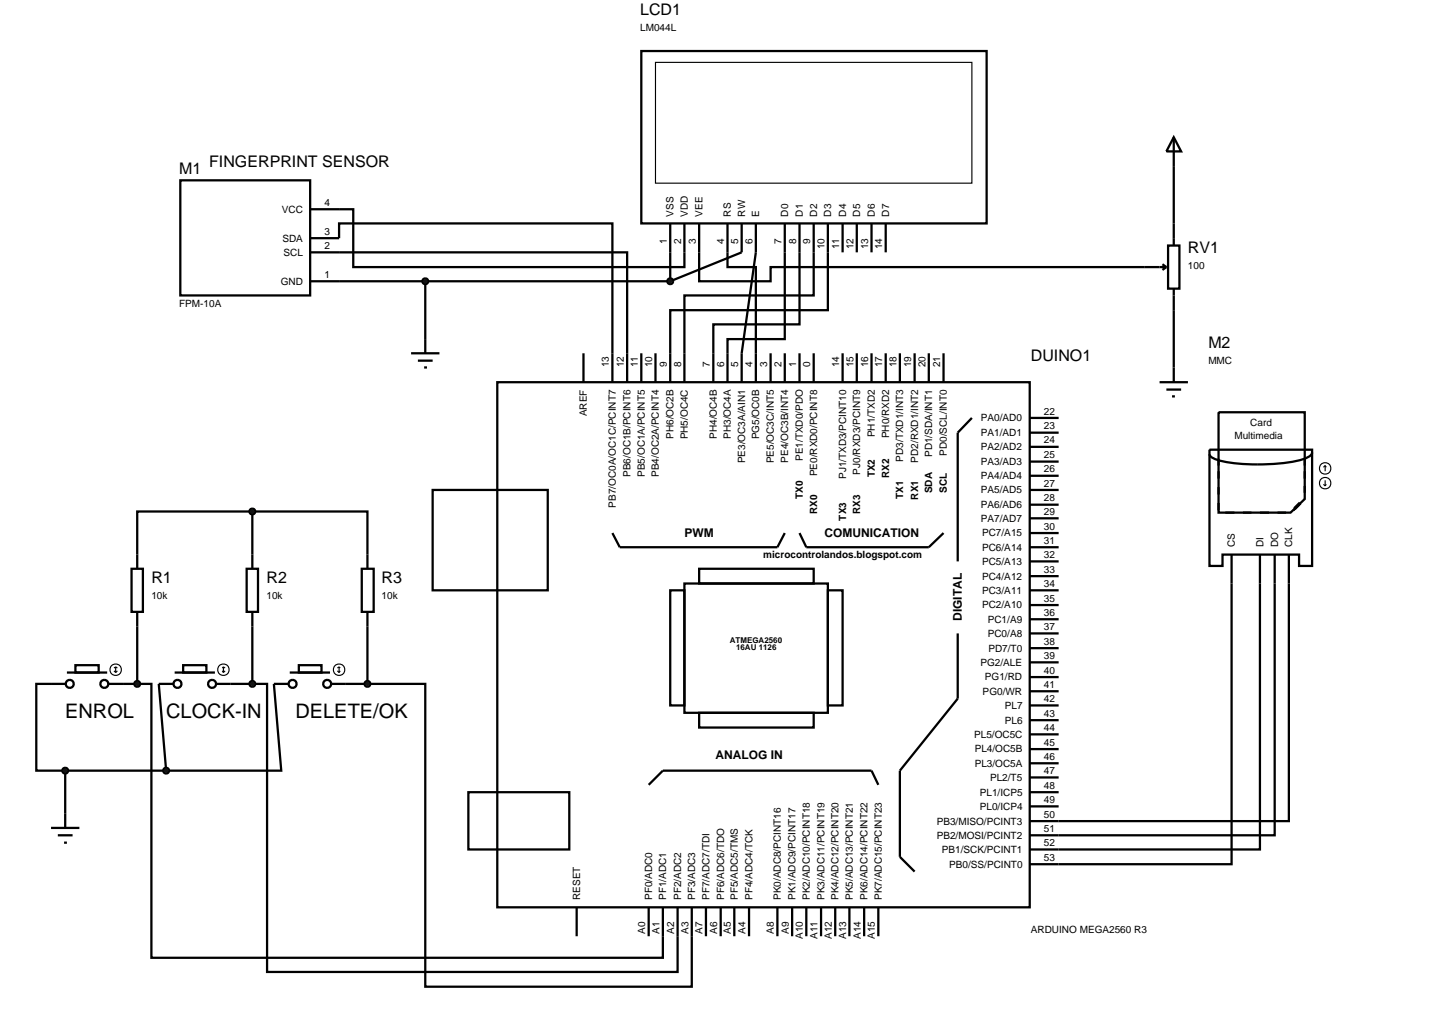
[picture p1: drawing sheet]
<svg xmlns="http://www.w3.org/2000/svg" width="257mm" height="180mm" viewBox="0 0 257 180" stroke-linecap="round" stroke-linejoin="round" font-family="sans-serif">
<g fill="none" stroke="#000" stroke-width=".4">
<path d="M113.1 9h60.9v30.4h-60.9zM31.8 31.8h22.9v20.3h-22.9zM54.7 36.9h7.6v10.2h58.4v-7.7M118.2 39.4v10.2M123.3 39.4v10.2h12.6v-2.5h69.8M128.3 39.4v7.7h5v20.3M130.8 39.4v5.1l-12.6 5.1M133.3 39.4v5.1l-2.5 17.8v5.1M138.4 39.4v20.4h-10.1v7.6M141 39.4v17.8h-15.2v10.2M143.5 39.4v12.7h-22.8v15.3M146 39.4v15.3h-27.8v12.7"/>
<path d="M148.6 39.4v5.1M151.1 39.4v5.1M153.7 39.4v5.1M156.2 39.4v5.1M207 24.2l1.3 2.5h-2.6zM207 24.2v19.1M54.7 44.5h55.9v22.9M54.7 42h5.1v-2.6h48.2v28M54.7 49.6h63.5M75 49.6v12.7M205 46.6l.7 .5M205.7 47.1l-.7 .5"/>
<path d="M206 43.3h2v7.6h-2zM207 50.9v13.9M72.5 62.3h5M73.7 63.6h2.6M74.8 64.8h.5M87.7 67.4h93.9v92.6h-93.9zM102.9 62.3v5.1M113.1 62.3v5.1M115.6 62.3v5.1M135.9 62.3v5.1M138.4 62.3v5.1M141 62.3v5.1"/>
<path d="M143.5 62.3v5.1M148.6 62.3v5.1M151.1 62.3v5.1M153.7 62.3v5.1M156.2 62.3v5.1M158.7 62.3v5.1M161.3 62.3v5.1M163.8 62.3v5.1M166.4 62.3v5.1M171.4 73.7l-2.5 2.6v22.7M181.6 73.7h5.1M181.6 76.3h5.1"/>
<path d="M181.6 78.8h5.1M213.3 79.3h18.1v20.5h-2.3v-2h-13.5v2h-2.3zM214.9 72.7h15.2v15.3l-2.5 2.4h-12.7zM231.4 79.8a2.12 2.12 0 0 1-1.8 1.3 34.5 34.5 0 0 1-14.7 .1 1.88 1.88 0 0 1-1.6-1.1M44.5 90.2h-20.3v10.1M44.5 90.2h20.3v10.1M44.5 90.2v10.1M76.3 86.4h20.3v17.7h-20.3zM108 94l1.3 2.5h27.8l1.3-2.5M141 94l1.2 2.5h21.6l2.6-2.5M181.6 96.5h5.1M181.6 81.4h5.1"/>
<path d="M181.6 83.9h5.1M181.6 86.4h5.1M181.6 89h5.1M181.6 91.4h5.1M181.6 99h5.1M181.6 94h5.1M214.9 80.9v1.2M214.9 83.1v1.3M214.9 85.9v1.3M214.9 88.7v1.3M216.1 90.4h1.6M217.2 97.8v54.6h-35.6"/>
<path d="M219.2 90.4h1.5M222.2 97.8v52h-40.6M222.2 90.4h1.6M224.8 97.8v49.5h-43.2M225.3 90.4h1.5M227.3 97.8v47h-45.7M229.1 89l-1 1M230.1 80.9v1.2M230.1 83.1v1.3M230.1 85.7v1.2M11.8 118.6h7.1M13.3 117.3h4.1v1.3h-4.1z"/>
<path d="M23.2 100.3h2v7.6h-2zM24.2 107.9v12.7M30.8 118.6h7.1M32.3 117.3h4.1v1.3h-4.1zM43.5 100.3h2v7.6h-2zM44.5 107.9v12.7M51.1 118.6h7.1M52.7 117.3h4v1.3h-4zM63.8 100.3h2.1v7.6h-2.1zM64.8 107.9v12.7M118.2 104.1h2.5v20.3h-2.5zM120.7 102.9h25.3v22.8h-25.3z"/>
<path d="M123.3 100.3h20.2v2.6h-20.2zM146 104.1h2.6v20.3h-2.6zM168.9 111.7v11.5l-10.2 12.7v15.2l2.6 2.6M181.6 101.6h5.1M181.6 104.1h5.1M181.6 106.7h5.1M181.6 109.2h5.1M181.6 111.7h5.1M181.6 114.3h5.1M181.6 116.8h5.1M181.6 119.4h5.1M11.5 120.6h-5.1v15.3h5.1"/>
<path d="M11.5 135.9h17.8M11.5 135.9v7.6M19.1 120.6h5.1M24.2 120.6h2.5v48.3h90.2v-8.9M30.6 120.6h-2.6l1.3 15.3M38.2 120.6h6.3M44.5 120.6h2.6v50.8h72.4v-11.4M50.9 120.6h-2.6l1.3 15.3h-20.3M58.5 120.6h6.3M64.8 120.6h10.2v53.4h47v-14M82.6 139.7h17.8v10.1h-17.8zM114.4 138.4l2.5-2.5h36.8l1.2 2.5"/>
<path d="M123.3 125.7h20.2v2.6h-20.2zM181.6 121.9h5.1M181.6 124.4h5.1M181.6 127h5.1M181.6 129.5h5.1M181.6 132.1h5.1M181.6 134.6h5.1M181.6 137.1h5.1M181.6 139.7h5.1M101.7 160v5.1M114.4 160v5.1M124.5 160v5.1"/>
<path d="M127.1 160v5.1M129.5 160v5.1M132.1 160v5.1M137.1 160v5.1M139.7 160v5.1M142.2 160v5.1M144.8 160v5.1M147.3 160v5.1M149.8 160v5.1M152.4 160v5.1M154.9 160v5.1M181.6 142.2h5.1"/>
<circle cx="12.3" cy="120.6" r=".7"/>
<circle cx="18.4" cy="120.6" r=".7"/>
<circle cx="31.3" cy="120.6" r=".7"/>
<circle cx="37.4" cy="120.6" r=".7"/>
<circle cx="51.6" cy="120.6" r=".7"/>
<circle cx="57.7" cy="120.6" r=".7"/>
</g>
<g fill="none" stroke="#000" stroke-width=".2">
<path d="M115.6 11h55.8v21.3h-55.8zM233.4 85.4l.3 .3M233.7 82.1v1M233.7 84.7v1M233.7 82.1l-.3 .3M233.7 82.1l.2 .3M233.9 85.4l-.2 .3M20.1 118.3l.3 .3M20.4 117.6v1M20.4 117.6l-.3 .2M20.4 117.6l.3 .2M20.7 118.3l-.3 .3"/>
<path d="M39.2 118.3l.2 .3M39.4 117.6v1M39.4 117.6l-.2 .2M39.4 117.6l.3 .2M39.7 118.3l-.3 .3M59.5 118.3l.3 .3M59.8 117.6v1M59.8 117.6l-.3 .2M59.8 117.6l.2 .2M60 118.3l-.2 .3"/>
<circle cx="233.7" cy="82.6" r="1.01"/>
<circle cx="233.7" cy="85.2" r="1.01"/>
<circle cx="20.4" cy="118.1" r="1.01"/>
<circle cx="39.4" cy="118.1" r="1.01"/>
<circle cx="59.8" cy="118.1" r="1.01"/>
</g>
<path d="M229.3 88.7l-1 1" fill="none" stroke="#000" stroke-width=".6" stroke-linecap="butt"/>
<g fill="#004000" stroke="#000" stroke-width=".4">
<path d="M23.9 120.2l.3-.1-.5 .5zM24.2 120.1l.3 .1 .2 .4zM24.2 121.1l.5-.5-.1 .3zM23.7 120.6l.5 .5-.4-.2z"/>
<path d="M44.1 120.3l.4-.2-.5 .5zM44.5 120.1l.4 .2 .1 .3zM45 120.6l-.1 .3-.4 .2zM44 120.6l.5 .5-.3-.1z"/>
<path d="M64.5 120.2l.3-.1-.5 .5zM64.8 120.1l.4 .2 .1 .3zM65.3 120.6l-.1 .3-.4 .2zM64.3 120.6l.5 .5-.4-.2z"/>
<path d="M44.1 89.9l.4-.2-.5 .5zM44.5 89.7l.4 .2 .1 .3zM44.5 90.7l.5-.5-.2 .4zM44 90.2l.5 .5-.3-.1z"/>
<path d="M29 135.5l.3-.1-.5 .5zM29.3 135.4l.3 .1 .2 .4zM29.8 135.9l-.2 .4-.3 .1zM28.8 135.9l.5 .5-.4-.2z"/>
</g>
<g fill="#004000">
<path d="M24.2 120.1l.5 .5-.5 .5-.5-.5z"/>
<path d="M44 120.6l.5-.5 .5 .5-.5 .5z"/>
<path d="M64.8 120.1l.5 .5-.5 .5-.5-.5z"/>
<path d="M44 90.2l.5-.5 .5 .5-.5 .5z"/>
<path d="M28.8 135.9l.5-.5 .5 .5-.5 .5z"/>
</g>
<path d="M204.5 67.4h5M205.7 68.7h2.6M206.7 69.9h.5M207 64.8v2.6M9 146h5M10.2 147.3h2.6M11.3 148.6h.5M11.5 143.5v2.5" fill="none" stroke="#000" stroke-width=".4"/>
<g fill="#004000" stroke="#000" stroke-width=".4">
<path d="M11.2 135.5l.3-.1-.5 .5zM11.5 135.4l.3 .1 .2 .4zM12 135.9l-.2 .4-.3 .1zM11 135.9l.5 .5-.4-.2z"/>
<path d="M74.6 49.3l.4-.2-.5 .5zM75 49.1l.3 .1 .2 .4zM75.5 49.6l-.1 .3-.4 .2zM74.5 49.6l.5 .5-.4-.2z"/>
<path d="M117.9 49.2l.3-.1-.5 .5zM118.2 49.1l.3 .1 .2 .4zM118.7 49.6l-.2 .4-.3 .1zM117.7 49.6l.5 .5-.4-.2z"/>
</g>
<g fill="#004000">
<path d="M11 135.9l.5-.5 .5 .5-.5 .5z"/>
<path d="M74.5 49.6l.5-.5 .5 .5-.5 .5z"/>
<path d="M117.7 49.6l.5-.5 .5 .5-.5 .5z"/>
</g>
<g font-size="3.5">
<text x="11.5" y="126.7">ENROL</text>
<text x="29.3" y="126.7">CLOCK-IN</text>
<text x="52.1" y="126.7">DELETE/OK</text>
</g>
<g font-size="2.8">
<text x="112.9" y="2.7">LCD1</text>
<text x="36.9" y="29.5">FINGERPRINT SENSOR</text>
<text x="31.6" y="30.7">M1</text>
<text x="209.5" y="44.6">RV1</text>
<text x="181.8" y="63.7">DUINO1</text>
<text x="213.1" y="61.4">M2</text>
<text x="26.7" y="102.9">R1</text>
<text x="47" y="102.9">R2</text>
<text x="67.3" y="102.9">R3</text>
</g>
<g font-size="2.1">
<text x="120.7" y="94.6">PWM</text>
<text x="145.4" y="94.6">COMUNICATION</text>
<text x="169.6" y="109.5" transform="rotate(-90 169.6 109.5)">DIGITAL</text>
<text x="126.2" y="133.9">ANALOG IN</text>
</g>
<g font-size="1.8">
<text x="112.9" y="5.5">LM044L</text>
<text x="49.7" y="37.5">VCC</text>
<text x="57.2" y="36.3">4</text>
<text x="57.2" y="41.4">3</text>
<text x="118.8" y="38.2" transform="rotate(-90 118.8 38.2)">VSS</text>
<text x="121.3" y="38.2" transform="rotate(-90 121.3 38.2)">VDD</text>
<text x="123.9" y="38.2" transform="rotate(-90 123.9 38.2)">VEE</text>
<text x="128.9" y="38.2" transform="rotate(-90 128.9 38.2)">RS</text>
<text x="131.4" y="38.2" transform="rotate(-90 131.4 38.2)">RW</text>
<text x="133.9" y="38.2" transform="rotate(-90 133.9 38.2)">E</text>
<text x="139" y="38.2" transform="rotate(-90 139 38.2)">D0</text>
<text x="141.6" y="38.2" transform="rotate(-90 141.6 38.2)">D1</text>
<text x="144.1" y="38.2" transform="rotate(-90 144.1 38.2)">D2</text>
<text x="146.6" y="38.2" transform="rotate(-90 146.6 38.2)">D3</text>
<text x="149.2" y="38.2" transform="rotate(-90 149.2 38.2)">D4</text>
<text x="151.7" y="38.2" transform="rotate(-90 151.7 38.2)">D5</text>
<text x="154.3" y="38.2" transform="rotate(-90 154.3 38.2)">D6</text>
<text x="156.8" y="38.2" transform="rotate(-90 156.8 38.2)">D7</text>
<text x="49.8" y="42.6">SDA</text>
<text x="50" y="45.1">SCL</text>
<text x="57.2" y="43.9">2</text>
<text x="117.6" y="43" transform="rotate(-90 117.6 43)">1</text>
<text x="120.1" y="43" transform="rotate(-90 120.1 43)">2</text>
<text x="122.7" y="43" transform="rotate(-90 122.7 43)">3</text>
<text x="127.7" y="43" transform="rotate(-90 127.7 43)">4</text>
<text x="130.2" y="43" transform="rotate(-90 130.2 43)">5</text>
<text x="132.7" y="43" transform="rotate(-90 132.7 43)">6</text>
<text x="137.8" y="43" transform="rotate(-90 137.8 43)">7</text>
<text x="140.4" y="43" transform="rotate(-90 140.4 43)">8</text>
<text x="142.9" y="43" transform="rotate(-90 142.9 43)">9</text>
<text x="145.4" y="44" transform="rotate(-90 145.4 44)">10</text>
<text x="148" y="44" transform="rotate(-90 148 44)">11</text>
<text x="150.5" y="44" transform="rotate(-90 150.5 44)">12</text>
<text x="153.1" y="44" transform="rotate(-90 153.1 44)">13</text>
<text x="155.6" y="44" transform="rotate(-90 155.6 44)">14</text>
<text x="209.5" y="47.4">100</text>
<text x="49.5" y="50.2">GND</text>
<text x="57.2" y="49">1</text>
<text x="31.6" y="54.2">FPM-10A</text>
<text x="107.4" y="64.8" transform="rotate(-90 107.4 64.8)">13</text>
<text x="110" y="64.8" transform="rotate(-90 110 64.8)">12</text>
<text x="112.5" y="64.8" transform="rotate(-90 112.5 64.8)">11</text>
<text x="115" y="64.8" transform="rotate(-90 115 64.8)">10</text>
<text x="117.6" y="64.8" transform="rotate(-90 117.6 64.8)">9</text>
<text x="120.1" y="64.8" transform="rotate(-90 120.1 64.8)">8</text>
<text x="125.2" y="64.8" transform="rotate(-90 125.2 64.8)">7</text>
<text x="127.7" y="64.8" transform="rotate(-90 127.7 64.8)">6</text>
<text x="130.2" y="64.8" transform="rotate(-90 130.2 64.8)">5</text>
<text x="132.7" y="64.8" transform="rotate(-90 132.7 64.8)">4</text>
<text x="135.3" y="64.8" transform="rotate(-90 135.3 64.8)">3</text>
<text x="137.8" y="64.8" transform="rotate(-90 137.8 64.8)">2</text>
<text x="140.4" y="64.8" transform="rotate(-90 140.4 64.8)">1</text>
<text x="142.9" y="64.8" transform="rotate(-90 142.9 64.8)">0</text>
<text x="148" y="64.8" transform="rotate(-90 148 64.8)">14</text>
<text x="150.5" y="64.8" transform="rotate(-90 150.5 64.8)">15</text>
<text x="153.1" y="64.8" transform="rotate(-90 153.1 64.8)">16</text>
<text x="155.6" y="64.8" transform="rotate(-90 155.6 64.8)">17</text>
<text x="158.1" y="64.8" transform="rotate(-90 158.1 64.8)">18</text>
<text x="160.7" y="64.8" transform="rotate(-90 160.7 64.8)">19</text>
<text x="163.2" y="64.8" transform="rotate(-90 163.2 64.8)">20</text>
<text x="165.8" y="64.8" transform="rotate(-90 165.8 64.8)">21</text>
<text x="213.1" y="64.2">MMC</text>
<text x="103.5" y="73.4" transform="rotate(-90 103.5 73.4)">AREF</text>
<text x="118.8" y="77.4" transform="rotate(-90 118.8 77.4)">PH6/OC2B</text>
<text x="121.3" y="77.5" transform="rotate(-90 121.3 77.5)">PH5/OC4C</text>
<text x="126.4" y="77.4" transform="rotate(-90 126.4 77.4)">PH4/OC4B</text>
<text x="128.9" y="77.4" transform="rotate(-90 128.9 77.4)">PH3/OC4A</text>
<text x="133.9" y="77.5" transform="rotate(-90 133.9 77.5)">PG5/OC0B</text>
<text x="154.3" y="77.1" transform="rotate(-90 154.3 77.1)">PH1/TXD2</text>
<text x="156.8" y="77.3" transform="rotate(-90 156.8 77.3)">PH0/RXD2</text>
<text x="173" y="74.3">PA0/AD0</text>
<text x="173" y="76.9">PA1/AD1</text>
<text x="184.1" y="73.1">22</text>
<text x="184.1" y="75.7">23</text>
<text x="217.7" y="77.5">Multimedia</text>
<text x="220.5" y="75.2">Card</text>
<text x="131.4" y="81.7" transform="rotate(-90 131.4 81.7)">PE3/OC3A/AIN1</text>
<text x="136.5" y="81.7" transform="rotate(-90 136.5 81.7)">PE5/OC3C/INT5</text>
<text x="139" y="81.6" transform="rotate(-90 139 81.6)">PE4/OC3B/INT4</text>
<text x="141.6" y="81.3" transform="rotate(-90 141.6 81.3)">PE1/TXD0/PDO</text>
<text x="144.1" y="84" transform="rotate(-90 144.1 84)">PE0/RXD0/PCINT8</text>
<text x="151.7" y="83.7" transform="rotate(-90 151.7 83.7)">PJ0/RXD3/PCINT9</text>
<text x="159.3" y="81.4" transform="rotate(-90 159.3 81.4)">PD3/TXD1/INT3</text>
<text x="161.9" y="81.6" transform="rotate(-90 161.9 81.6)">PD2/RXD1/INT2</text>
<text x="164.4" y="80.6" transform="rotate(-90 164.4 80.6)">PD1/SDA/INT1</text>
<text x="167" y="80.4" transform="rotate(-90 167 80.4)">PD0/SCL/INT0</text>
<text x="173" y="79.4">PA2/AD2</text>
<text x="173" y="82">PA3/AD3</text>
<text x="184.1" y="78.2">24</text>
<text x="184.1" y="80.8">25</text>
<text x="184.1" y="83.3">26</text>
<text x="108.6" y="89.5" transform="rotate(-90 108.6 89.5)">PB7/OC0A/OC1C/PCINT7</text>
<text x="111.2" y="84.1" transform="rotate(-90 111.2 84.1)">PB6/OC1B/PCINT6</text>
<text x="113.7" y="84.1" transform="rotate(-90 113.7 84.1)">PB5/OC1A/PCINT5</text>
<text x="116.2" y="84.1" transform="rotate(-90 116.2 84.1)">PB4/OC2A/PCINT4</text>
<text x="141.6" y="88" transform="rotate(-90 141.6 88)">TX0</text>
<text x="149.2" y="84.5" transform="rotate(-90 149.2 84.5)">PJ1/TXD3/PCINT10</text>
<text x="154.3" y="84.2" transform="rotate(-90 154.3 84.2)">TX2</text>
<text x="156.8" y="84.3" transform="rotate(-90 156.8 84.3)">RX2</text>
<text x="159.3" y="88" transform="rotate(-90 159.3 88)">TX1</text>
<text x="161.9" y="88.1" transform="rotate(-90 161.9 88.1)">RX1</text>
<text x="164.4" y="87" transform="rotate(-90 164.4 87)">SDA</text>
<text x="167" y="86.9" transform="rotate(-90 167 86.9)">SCL</text>
<text x="173" y="84.5">PA4/AD4</text>
<text x="173" y="87">PA5/AD5</text>
<text x="173" y="89.6">PA6/AD6</text>
<text x="184.1" y="85.8">27</text>
<text x="184.1" y="88.4">28</text>
<text x="144.1" y="90.7" transform="rotate(-90 144.1 90.7)">RX0</text>
<text x="149.2" y="91.8" transform="rotate(-90 149.2 91.8)">TX3</text>
<text x="151.7" y="90.7" transform="rotate(-90 151.7 90.7)">RX3</text>
<text x="173" y="92">PA7/AD7</text>
<text x="173.2" y="94.6">PC7/A15</text>
<text x="184.1" y="90.8">29</text>
<text x="184.1" y="95.9">31</text>
<text x="184.1" y="93.4">30</text>
<text x="134.6" y="98.4">microcontrolandos.blogspot.com</text>
<text x="173.2" y="97.1">PC6/A14</text>
<text x="173.2" y="99.6">PC5/A13</text>
<text x="184.1" y="98.4">32</text>
<text x="184.1" y="101">33</text>
<text x="217.8" y="96.5" transform="rotate(-90 217.8 96.5)">CS</text>
<text x="222.8" y="96.5" transform="rotate(-90 222.8 96.5)">DI</text>
<text x="225.4" y="96.5" transform="rotate(-90 225.4 96.5)">DO</text>
<text x="227.9" y="96.5" transform="rotate(-90 227.9 96.5)">CLK</text>
<text x="26.7" y="105.7">10k</text>
<text x="47" y="105.7">10k</text>
<text x="67.3" y="105.7">10k</text>
<text x="173.2" y="102.2">PC4/A12</text>
<text x="173.2" y="104.7">PC3/A11</text>
<text x="173.2" y="107.3">PC2/A10</text>
<text x="184.1" y="103.5">34</text>
<text x="184.1" y="106.1">35</text>
<text x="174.2" y="109.8">PC1/A9</text>
<text x="174.2" y="112.3">PC0/A8</text>
<text x="184.1" y="108.6">36</text>
<text x="184.1" y="111.1">37</text>
<text x="184.1" y="113.7">38</text>
<text x="172.9" y="117.4">PG2/ALE</text>
<text x="173.7" y="120">PG1/RD</text>
<text x="174.3" y="114.9">PD7/T0</text>
<text x="184.1" y="116.2">39</text>
<text x="184.1" y="118.8">40</text>
<text x="173.3" y="122.5">PG0/WR</text>
<text x="177.2" y="125">PL7</text>
<text x="184.1" y="121.3">41</text>
<text x="184.1" y="123.8">42</text>
<text x="171.8" y="130.1">PL5/OC5C</text>
<text x="177.2" y="127.6">PL6</text>
<text x="184.1" y="126.4">43</text>
<text x="184.1" y="128.9">44</text>
<text x="184.1" y="131.5">45</text>
<text x="171.9" y="132.7">PL4/OC5B</text>
<text x="171.9" y="135.2">PL3/OC5A</text>
<text x="174.6" y="137.7">PL2/T5</text>
<text x="184.1" y="134">46</text>
<text x="184.1" y="136.5">47</text>
<text x="172.8" y="140.3">PL1/ICP5</text>
<text x="172.8" y="142.8">PL0/ICP4</text>
<text x="184.1" y="139.1">48</text>
<text x="184.1" y="141.6">49</text>
<text x="165.2" y="145.4">PB3/MISO/PCINT3</text>
<text x="165.2" y="147.9">PB2/MOSI/PCINT2</text>
<text x="184.1" y="144.2">50</text>
<text x="184.1" y="146.7">51</text>
<text x="184.1" y="149.2">52</text>
<text x="166.1" y="150.4">PB1/SCK/PCINT1</text>
<text x="167.4" y="153">PB0/SS/PCINT0</text>
<text x="184.1" y="151.8">53</text>
<text x="102.3" y="158.7" transform="rotate(-90 102.3 158.7)">RESET</text>
<text x="115" y="158.7" transform="rotate(-90 115 158.7)">PF0/ADC0</text>
<text x="117.5" y="158.7" transform="rotate(-90 117.5 158.7)">PF1/ADC1</text>
<text x="120.1" y="158.7" transform="rotate(-90 120.1 158.7)">PF2/ADC2</text>
<text x="122.6" y="158.7" transform="rotate(-90 122.6 158.7)">PF3/ADC3</text>
<text x="125.1" y="158.7" transform="rotate(-90 125.1 158.7)">PF7/ADC7/TDI</text>
<text x="127.7" y="158.7" transform="rotate(-90 127.7 158.7)">PF6/ADC6/TDO</text>
<text x="130.1" y="158.7" transform="rotate(-90 130.1 158.7)">PF5/ADC5/TMS</text>
<text x="132.7" y="158.7" transform="rotate(-90 132.7 158.7)">PF4/ADC4/TCK</text>
<text x="137.7" y="158.7" transform="rotate(-90 137.7 158.7)">PK0/ADC8/PCINT16</text>
<text x="140.3" y="158.7" transform="rotate(-90 140.3 158.7)">PK1/ADC9/PCINT17</text>
<text x="142.8" y="158.7" transform="rotate(-90 142.8 158.7)">PK2/ADC10/PCINT18</text>
<text x="145.4" y="158.7" transform="rotate(-90 145.4 158.7)">PK3/ADC11/PCINT19</text>
<text x="147.9" y="158.7" transform="rotate(-90 147.9 158.7)">PK4/ADC12/PCINT20</text>
<text x="150.4" y="158.7" transform="rotate(-90 150.4 158.7)">PK5/ADC13/PCINT21</text>
<text x="153" y="158.7" transform="rotate(-90 153 158.7)">PK6/ADC14/PCINT22</text>
<text x="155.5" y="158.7" transform="rotate(-90 155.5 158.7)">PK7/ADC15/PCINT23</text>
<text x="113.8" y="164.7" transform="rotate(-90 113.8 164.7)">A0</text>
<text x="116.3" y="164.7" transform="rotate(-90 116.3 164.7)">A1</text>
<text x="118.9" y="164.7" transform="rotate(-90 118.9 164.7)">A2</text>
<text x="121.4" y="164.7" transform="rotate(-90 121.4 164.7)">A3</text>
<text x="123.9" y="164.7" transform="rotate(-90 123.9 164.7)">A7</text>
<text x="126.5" y="164.7" transform="rotate(-90 126.5 164.7)">A6</text>
<text x="128.9" y="164.7" transform="rotate(-90 128.9 164.7)">A5</text>
<text x="131.5" y="164.7" transform="rotate(-90 131.5 164.7)">A4</text>
<text x="136.5" y="164.7" transform="rotate(-90 136.5 164.7)">A8</text>
<text x="139.1" y="164.7" transform="rotate(-90 139.1 164.7)">A9</text>
<text x="141.6" y="165.6" transform="rotate(-90 141.6 165.6)">A10</text>
<text x="144.2" y="165.6" transform="rotate(-90 144.2 165.6)">A11</text>
<text x="146.7" y="165.6" transform="rotate(-90 146.7 165.6)">A12</text>
<text x="149.2" y="165.6" transform="rotate(-90 149.2 165.6)">A13</text>
<text x="151.8" y="165.6" transform="rotate(-90 151.8 165.6)">A14</text>
<text x="154.3" y="165.6" transform="rotate(-90 154.3 165.6)">A15</text>
<text x="181.8" y="164.5">ARDUINO MEGA2560 R3</text>
</g>
<g font-size="1.4">
<text x="128.7" y="113.4">ATMEGA2560</text>
<text x="129.8" y="114.7">16AU 1126</text>
</g>
</svg>
